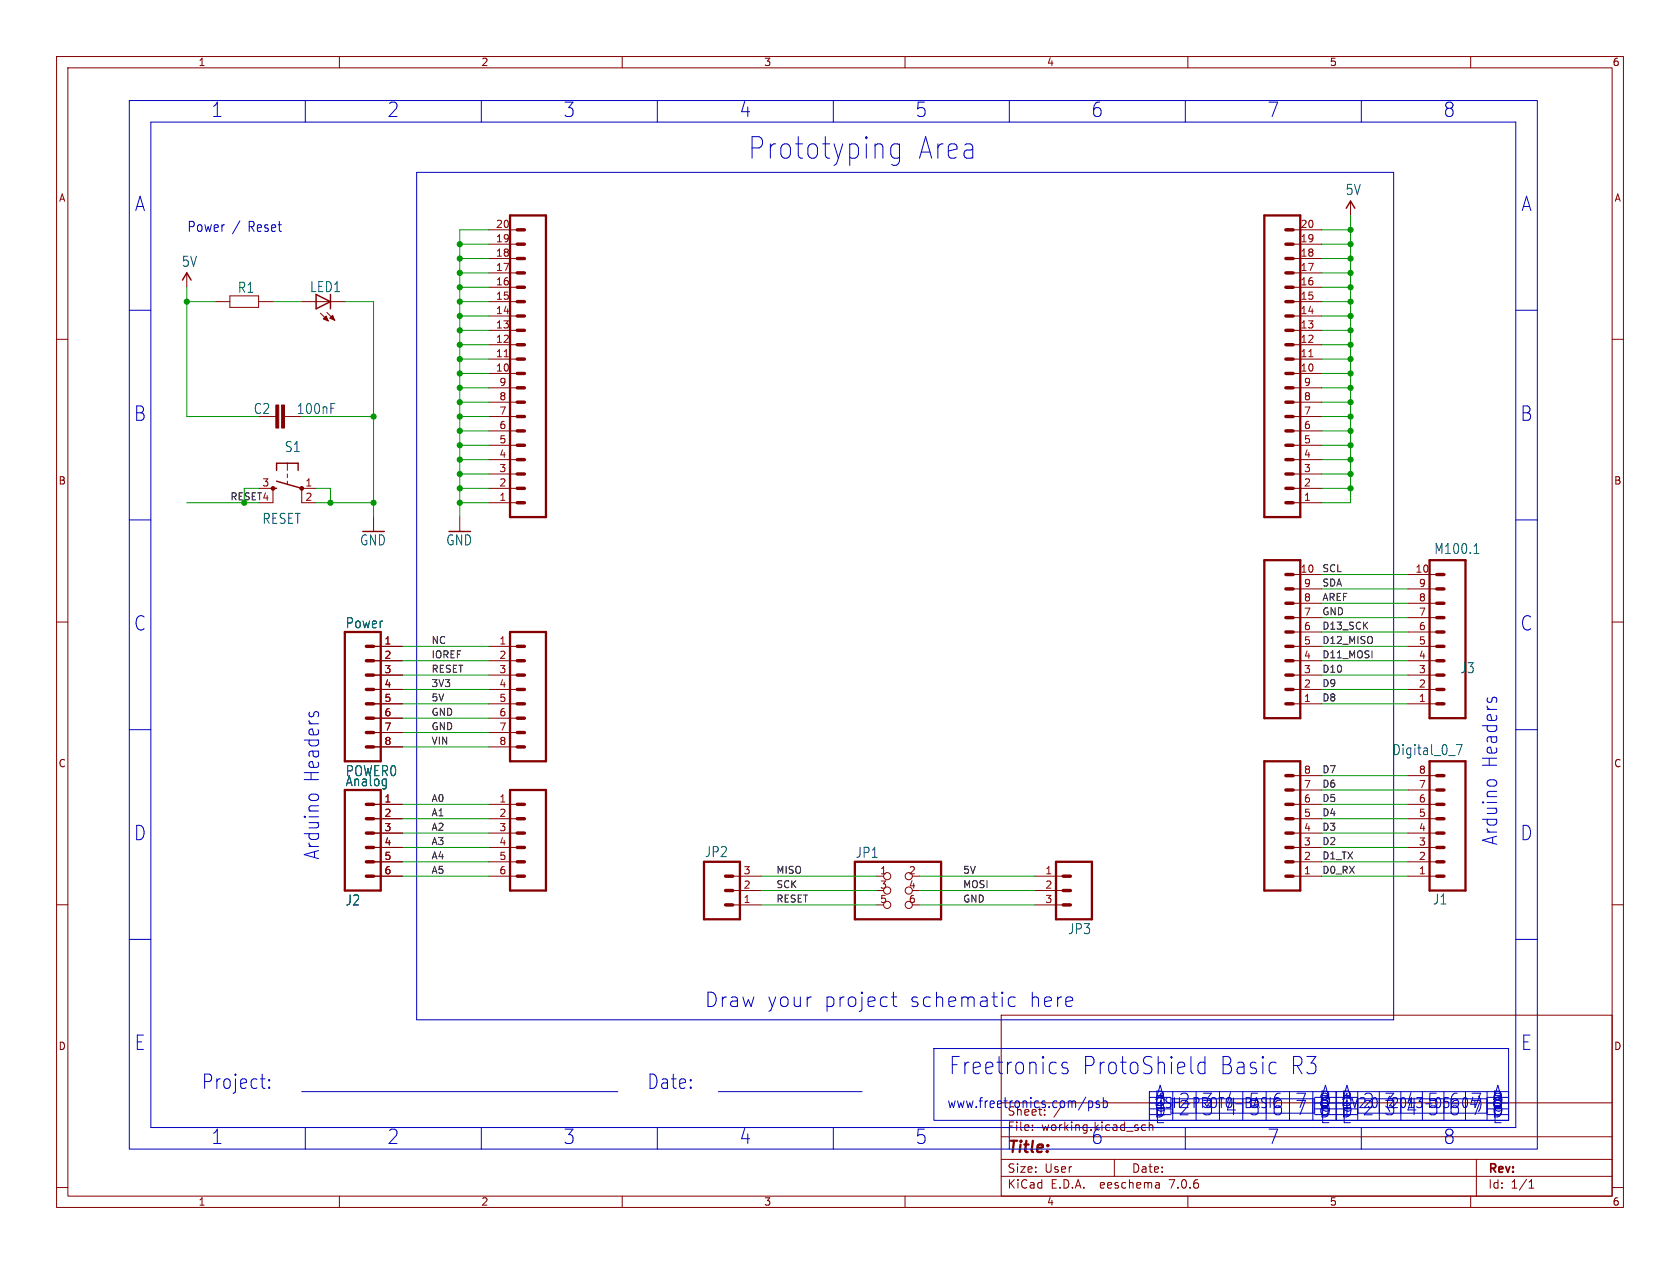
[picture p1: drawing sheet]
<svg xmlns="http://www.w3.org/2000/svg" width="297mm" height="224mm" viewBox="0 0 297 224" stroke-linecap="round" stroke-linejoin="round" font-family="sans-serif">
<g fill="none" stroke="#840000" stroke-width=".18">
<path d="M10 10h277v203.5h-277zM12 12h273v199.5h-273zM60 10v2M110 10v2M160 10v2M210 10v2M260 10v2M238.8 35.6v2.5M10 60h2M33 48.3v2.5M38.1 53.3h2.5M40.6 52.3h5.1v2.1h-5.1z"/>
<path d="M45.7 53.3h2.6M53.3 53.3h7.7M56.6 55.4l1.4 1.4M57.8 55.2l1.4 1.4M86.4 53.3h5M86.4 58.4h5M86.4 55.9h5M86.4 50.8h5M86.4 48.3h5M86.4 45.7h5M86.4 43.2h5M86.4 40.6h5"/>
<path d="M228.6 53.3h5.1M228.6 58.4h5.1M228.6 55.9h5.1M228.6 50.8h5.1M228.6 48.3h5.1M228.6 45.7h5.1M228.6 43.2h5.1M228.6 40.6h5.1M285 60h2M45.7 73.7h3.1M50.3 73.7h3M86.4 73.7h5"/>
<path d="M86.4 66h5M86.4 63.5h5M86.4 61h5M86.4 78.7h5M86.4 76.2h5M86.4 71.1h5M86.4 68.6h5M228.6 73.7h5.1M228.6 66h5.1M228.6 63.5h5.1M228.6 61h5.1M228.6 78.7h5.1"/>
<path d="M228.6 76.2h5.1M228.6 71.1h5.1M228.6 68.6h5.1M45.7 86.4h2.6v2.5h-2.6M50.8 81.9v1.3M50.8 83.8v.7M50.8 85.1v.6M55.9 86.4h-2.6v2.5h2.6M66 91.4v2.6M81.3 91.4v2.6M86.4 86.4h5M86.4 88.9h5"/>
<path d="M86.4 83.8h5M86.4 81.3h5M228.6 86.4h5.1M228.6 88.9h5.1M228.6 83.8h5.1M228.6 81.3h5.1M10 110h2M66 119.4h5.1M66 116.8h5.1M66 114.3h5.1M86.4 119.4h5M86.4 116.8h5"/>
<path d="M86.4 114.3h5M228.6 101.6h5.1M228.6 119.4h5.1M228.6 116.8h5.1M228.6 114.3h5.1M228.6 111.8h5.1M228.6 109.2h5.1M228.6 106.7h5.1M228.6 104.1h5.1M248.9 101.6h5.1M248.9 119.4h5.1M248.9 116.8h5.1"/>
<path d="M248.9 114.3h5.1M248.9 111.8h5.1M248.9 109.2h5.1M248.9 106.7h5.1M248.9 104.1h5.1M285 110h2M66 124.5h5.1M66 121.9h5.1M66 127h5.1M66 129.5h5.1M66 132.1h5.1M86.4 124.5h5"/>
<path d="M86.4 121.9h5M86.4 127h5M86.4 129.5h5M86.4 132.1h5M228.6 124.5h5.1M228.6 121.9h5.1M228.6 139.7h5.1M228.6 137.2h5.1M248.9 124.5h5.1M248.9 121.9h5.1M248.9 139.7h5.1M248.9 137.2h5.1"/>
<path d="M10 160h2M66 154.9h5.1M66 142.2h5.1M66 144.8h5.1M66 147.3h5.1M66 149.9h5.1M66 152.4h5.1M86.4 154.9h5M86.4 142.2h5M86.4 144.8h5M86.4 147.3h5M86.4 149.9h5"/>
<path d="M86.4 152.4h5M129.5 154.9h5.1M129.5 157.5h5.1M154.9 154.9h1.3M154.9 157.5h1.3M161.3 154.9h1.3M161.3 157.5h1.3M182.9 154.9h5.1M182.9 157.5h5.1M228.6 154.9h5.1M228.6 142.2h5.1M228.6 144.8h5.1"/>
<path d="M228.6 147.3h5.1M228.6 149.9h5.1M228.6 152.4h5.1M248.9 154.9h5.1M248.9 142.2h5.1M248.9 144.8h5.1M248.9 147.3h5.1M248.9 149.9h5.1M248.9 152.4h5.1M285 160h2M129.5 160h5.1M154.9 160h1.3"/>
<path d="M161.3 160h1.3M177 179.5h108v32h-108zM182.9 160h5.1M177 195h108M182.5 199.8v.1M182.5 199v.1M187.6 195.6l-1.3 2M202.5 199l-.4-.1-.3 .3v.4l.2 .2h.5M10 210h2M60 211.5v2M110 211.5v2M160 211.5v2"/>
<path d="M177 208h108M177 205h108M177 201h108M197 205v3M204.9 209.2l.1 .9M205 210l-.2 .1M205 209.5h-.2M210 211.5v2M260 211.5v2M261 205v6.5M270.3 210.1h.9M270.3 209l.4-.4v1.5"/>
<path d="M285 210h2"/>
<circle cx="156.8" cy="157.5" r=".63"/>
<circle cx="156.8" cy="154.9" r=".63"/>
<circle cx="160.7" cy="157.5" r=".63"/>
<circle cx="160.7" cy="154.9" r=".63"/>
<circle cx="156.8" cy="160" r=".63"/>
<circle cx="160.7" cy="160" r=".63"/>
</g>
<g fill="none" stroke="#840000" stroke-width=".41">
<path d="M90.2 38.1h6.3v53.3h-6.3zM223.5 38.1h6.4v53.3h-6.4zM223.5 99.1h6.4v27.9h-6.4zM252.7 99.1h6.4v27.9h-6.4zM61 111.8h6.3v22.8h-6.3zM90.2 111.8h6.3v22.8h-6.3zM61 139.7h6.3v17.8h-6.3zM90.2 139.7h6.3v17.8h-6.3zM223.5 134.6h6.4v22.9h-6.4zM252.7 134.6h6.4v22.9h-6.4zM124.5 152.4h6.3v10.2h-6.3zM151.1 152.4h15.3v10.2h-15.3z"/>
<path d="M186.7 152.4h6.3v10.2h-6.3z"/>
</g>
<g fill="none" stroke="#840000" stroke-width=".61">
<path d="M91.4 58.4h1.3M91.4 55.9h1.3M91.4 53.3h1.3M91.4 50.8h1.3M91.4 48.3h1.3M91.4 45.7h1.3M91.4 43.2h1.3M91.4 40.6h1.3M227.3 58.4h1.3M227.3 55.9h1.3M227.3 53.3h1.3M227.3 50.8h1.3"/>
<path d="M227.3 48.3h1.3M227.3 45.7h1.3M227.3 43.2h1.3M227.3 40.6h1.3M91.4 78.7h1.3M91.4 76.2h1.3M91.4 73.7h1.3M91.4 71.1h1.3M91.4 68.6h1.3M91.4 66h1.3M91.4 63.5h1.3M91.4 61h1.3"/>
<path d="M227.3 78.7h1.3M227.3 76.2h1.3M227.3 73.7h1.3M227.3 71.1h1.3M227.3 68.6h1.3M227.3 66h1.3M227.3 63.5h1.3M227.3 61h1.3M91.4 88.9h1.3M91.4 86.4h1.3M91.4 83.8h1.3M91.4 81.3h1.3"/>
<path d="M227.3 88.9h1.3M227.3 86.4h1.3M227.3 83.8h1.3M227.3 81.3h1.3M64.8 119.4h1.2M64.8 116.8h1.2M64.8 114.3h1.2M91.4 119.4h1.3M91.4 116.8h1.3M91.4 114.3h1.3M227.3 119.4h1.3M227.3 116.8h1.3"/>
<path d="M227.3 114.3h1.3M227.3 111.8h1.3M227.3 109.2h1.3M227.3 106.7h1.3M227.3 104.1h1.3M227.3 101.6h1.3M254 119.4h1.3M254 116.8h1.3M254 114.3h1.3M254 111.8h1.3M254 109.2h1.3M254 106.7h1.3"/>
<path d="M254 104.1h1.3M254 101.6h1.3M64.8 124.5h1.2M64.8 121.9h1.2M64.8 127h1.2M64.8 129.5h1.2M64.8 132.1h1.2M91.4 124.5h1.3M91.4 121.9h1.3M91.4 127h1.3M91.4 129.5h1.3M91.4 132.1h1.3"/>
<path d="M227.3 124.5h1.3M227.3 121.9h1.3M227.3 139.7h1.3M227.3 137.2h1.3M254 124.5h1.3M254 121.9h1.3M254 139.7h1.3M254 137.2h1.3M64.8 154.9h1.2M64.8 142.2h1.2M64.8 144.8h1.2M64.8 147.3h1.2"/>
<path d="M64.8 149.9h1.2M64.8 152.4h1.2M91.4 154.9h1.3M91.4 142.2h1.3M91.4 144.8h1.3M91.4 147.3h1.3M91.4 149.9h1.3M91.4 152.4h1.3M128.3 154.9h1.2M128.3 157.5h1.2M188 154.9h1.2M188 157.5h1.2"/>
<path d="M227.3 154.9h1.3M227.3 142.2h1.3M227.3 144.8h1.3M227.3 147.3h1.3M227.3 149.9h1.3M227.3 152.4h1.3M254 154.9h1.3M254 142.2h1.3M254 144.8h1.3M254 147.3h1.3M254 149.9h1.3M254 152.4h1.3"/>
<path d="M128.3 160h1.2M188 160h1.2"/>
</g>
<path d="M238 36.8l.8-1.2 .7 1.2M32.3 49.5l.7-1.2 .8 1.2M55.9 52.1l2.5 1.2-2.5 1.3zM58.4 52.1v2.5M48.3 86.4h.6M48.9 85.1l4.4 1.3M48.9 83.2v-1.3h3.8v1.3" fill="none" stroke="#840000" stroke-width=".25"/>
<g fill="#840000" stroke="#840000" stroke-width=".18">
<path d="M49.8 71.6h.5v4.1h-.5z"/>
<path d="M48.8 71.6h.5v4.1h-.5z"/>
<path d="M57.7 55.9l.3 .9-.9-.4z"/>
<path d="M58.3 56.3l.5-.5 .4 .8z"/>
<circle cx="53.3" cy="86.4" r=".33"/>
<circle cx="48.3" cy="86.4" r=".33"/>
</g>
<path d="M58.5 71.3h.7M260.6 97.9h.9M260.9 96.4l.1-.3v1.8M257.5 131.7h1l-.7 1.7" fill="none" stroke="#006464" stroke-width=".18"/>
<path d="M89.1 63.1h.8M231.4 63.1h.7" fill="none" stroke="#a90000" stroke-width=".18"/>
<g fill="none" stroke="#0000c2" stroke-width=".18">
<path d="M22.9 17.8h248.9v185.4h-248.9zM54 17.8v3.8M85.1 17.8v3.8M116.2 17.8v3.8M147.3 17.8v3.8M178.4 17.8v3.8M209.5 17.8v3.8M240.7 17.8v3.8M26.7 21.6h241.3v177.8h-241.3zM73.7 30.5h172.7v149.8h-172.7zM159 25.4v3.1a.86 .86 0 0 1-1.4 .6M159 25.6l-.3-.2h-.6l-.5 .4-.1 .4v1.1l.3 .5 .3 .2h.6l.3-.2"/>
<path d="M22.9 54.9h3.8M268 54.9h3.8M22.9 91.9h3.8M268 91.9h3.8M22.9 129h3.8M54.8 125.9l-.2 .2M55.5 126.1a.44 .44 0 0 1 .4-.3 .44 .44 0 0 1 .4 .3M262.9 138.3l.5-.4h.7l.5 .4M263 123.4l-.1 .2M263.8 123.6a.44 .44 0 0 1 .4-.3 .44 .44 0 0 1 .4 .3M268 129h3.8M54.6 140.8l.5-.4h.7l.5 .4"/>
<path d="M22.9 166.1h3.8M157.6 176.3h.9M157.9 175.5v2.1l.2 .3 .4 .1M179.5 176.4l-.8-.1-.4 .5v.7l.2 .4 .2 .1 .8-.1M268 166.1h3.8M46 190.8h.9M46.7 192.5h.2M47.6 192.2l.1 .2-.1 .1M47.6 192.2l-.1 .2 .1 .1M47.6 190.9v.2M47.6 192.2v.3M47.6 190.9l.1 .1-.1 .1"/>
<path d="M47.6 190.9l-.1 .1 .1 .1M53.3 193h55.9M54 199.4v3.8M85.1 199.4v3.8M116.2 199.4v3.8M127 193h25.4M147.3 199.4v3.8M165.1 185.4h101.6v12.7h-101.6zM178.4 199.4v3.8M188.7 188l-.6-.2a.53 .53 0 0 0-.4 .5 .53 .53 0 0 0 .4 .6h.4a.53 .53 0 0 1 .3 .5 .53 .53 0 0 1-.3 .5h-.5l-.3-.2M192 194l-1.3 2.3M192.5 194.7v1.8"/>
<path d="M192.5 194.8l.4-.1 .3 .3v.5l-.2 .3h-.5M194.3 194.8l-.3-.1a.31 .31 0 0 0-.2 .3 .31 .31 0 0 0 .2 .3h.2a.31 .31 0 0 1 .2 .3 .31 .31 0 0 1-.2 .3l-.4-.1M195 194.8l.5-.1 .3 .3v.5l-.2 .3h-.6M195 194.1v1.8M203.2 193h33v5.1h-33zM207 194.3h25.4M207 196.8h25.4M209.5 199.4v3.8M213 188l-.2-.2h-.5l-.3 .2-.2 .4v.9l.2 .4 .3 .2h.5l.2-.2M213 186.8v3.1M219.7 193v3.8M222.3 193.3h-1.1l-.1 1.2"/>
<path d="M223.8 194.3v3.8M228 193v3.8M229.3 193.3h1.5l-1 2.6M236.2 193h30.5v5.1h-30.5zM240 194.3h22.9M240 196.8h22.9M240.7 199.4v3.8M243.8 194.3v3.8M250.4 194.1h1l-.5 .7"/>
</g>
<g fill="none" stroke="#009600" stroke-width=".18">
<path d="M238.8 38.1v50.8h-5.1M33 50.8v22.9h12.7M33 53.3h5.1M48.3 53.3h5M61 53.3h5v38.1M81.3 58.4h5.1M81.3 43.2h5.1M81.3 45.7h5.1M81.3 53.3h5.1M81.3 55.9h5.1M81.3 50.8h5.1M81.3 48.3h5.1"/>
<path d="M86.4 40.6h-5.1v50.8M233.7 58.4h5.1M233.7 43.2h5.1M233.7 45.7h5.1M233.7 40.6h5.1M233.7 53.3h5.1M233.7 55.9h5.1M233.7 50.8h5.1M233.7 48.3h5.1M53.3 73.7h12.7M81.3 78.7h5.1M81.3 73.7h5.1"/>
<path d="M81.3 71.1h5.1M81.3 68.6h5.1M81.3 66h5.1M81.3 76.2h5.1M81.3 61h5.1M81.3 63.5h5.1M233.7 78.7h5.1M233.7 73.7h5.1M233.7 71.1h5.1M233.7 68.6h5.1M233.7 66h5.1M233.7 76.2h5.1"/>
<path d="M233.7 61h5.1M233.7 63.5h5.1M45.7 86.4h-2.5v2.5h-10.2M55.9 86.4h2.5v2.5M55.9 88.9h10.1M81.3 86.4h5.1M81.3 88.9h5.1M81.3 83.8h5.1M81.3 81.3h5.1M233.7 86.4h5.1M233.7 83.8h5.1M233.7 81.3h5.1"/>
<path d="M71.1 119.4h15.3M71.1 116.8h15.3M71.1 114.3h15.3M233.7 106.7h15.2M233.7 119.4h15.2M233.7 116.8h15.2M233.7 109.2h15.2M233.7 114.3h15.2M233.7 111.8h15.2M233.7 104.1h15.2M233.7 101.6h15.2M71.1 121.9h15.3"/>
<path d="M71.1 124.5h15.3M71.1 127h15.3M71.1 132.1h15.3M71.1 129.5h15.3M233.7 139.7h15.2M233.7 121.9h15.2M233.7 137.2h15.2M233.7 124.5h15.2M71.1 142.2h15.3M71.1 154.9h15.3M71.1 152.4h15.3M71.1 147.3h15.3"/>
<path d="M71.1 149.9h15.3M71.1 144.8h15.3M134.6 154.9h20.3M134.6 157.5h20.3M162.6 154.9h20.3M162.6 157.5h20.3M233.7 142.2h15.2M233.7 154.9h15.2M233.7 152.4h15.2M233.7 147.3h15.2M233.7 149.9h15.2M233.7 144.8h15.2"/>
<path d="M134.6 160h20.3M162.6 160h20.3"/>
</g>
<g fill="#009600" stroke="#009600" stroke-width=".18">
<circle cx="81.3" cy="58.4" r=".46"/>
<circle cx="81.3" cy="55.9" r=".46"/>
<circle cx="81.3" cy="73.7" r=".46"/>
<circle cx="81.3" cy="71.1" r=".46"/>
<circle cx="81.3" cy="68.6" r=".46"/>
<circle cx="81.3" cy="66" r=".46"/>
<circle cx="81.3" cy="76.2" r=".46"/>
<circle cx="81.3" cy="78.7" r=".46"/>
<circle cx="81.3" cy="63.5" r=".46"/>
<circle cx="81.3" cy="53.3" r=".46"/>
<circle cx="238.8" cy="45.7" r=".46"/>
<circle cx="238.8" cy="43.2" r=".46"/>
<circle cx="238.8" cy="40.6" r=".46"/>
<circle cx="81.3" cy="48.3" r=".46"/>
<circle cx="81.3" cy="43.2" r=".46"/>
<circle cx="81.3" cy="45.7" r=".46"/>
<circle cx="81.3" cy="61" r=".46"/>
<circle cx="33" cy="53.3" r=".46"/>
<circle cx="81.3" cy="50.8" r=".46"/>
<circle cx="43.2" cy="88.9" r=".46"/>
<circle cx="81.3" cy="88.9" r=".46"/>
<circle cx="81.3" cy="86.4" r=".46"/>
<circle cx="66" cy="73.7" r=".46"/>
<circle cx="66" cy="88.9" r=".46"/>
<circle cx="81.3" cy="81.3" r=".46"/>
<circle cx="81.3" cy="83.8" r=".46"/>
<circle cx="58.4" cy="88.9" r=".46"/>
<circle cx="238.8" cy="76.2" r=".46"/>
<circle cx="238.8" cy="78.7" r=".46"/>
<circle cx="238.8" cy="73.7" r=".46"/>
<circle cx="238.8" cy="86.4" r=".46"/>
<circle cx="238.8" cy="83.8" r=".46"/>
<circle cx="238.8" cy="81.3" r=".46"/>
<circle cx="238.8" cy="66" r=".46"/>
<circle cx="238.8" cy="53.3" r=".46"/>
<circle cx="238.8" cy="55.9" r=".46"/>
<circle cx="238.8" cy="48.3" r=".46"/>
<circle cx="238.8" cy="50.8" r=".46"/>
<circle cx="238.8" cy="58.4" r=".46"/>
<circle cx="238.8" cy="61" r=".46"/>
<circle cx="238.8" cy="63.5" r=".46"/>
<circle cx="238.8" cy="71.1" r=".46"/>
<circle cx="238.8" cy="68.6" r=".46"/>
</g>
<g font-size="5.3" fill="#0000c2">
<text x="132.1" y="28.5">Prototyping</text>
<text x="162" y="28.5">Area</text>
</g>
<g font-size="4.2" fill="#0000c2">
<text x="167.6" y="190.3">Freetronics</text>
<text x="191.1" y="190.3">ProtoShield</text>
<text x="215.4" y="190.3">Basic</text>
<text x="227.8" y="190.3">R3</text>
</g>
<g font-size="3.5" fill="#0000c2">
<text x="37.3" y="20.9">1</text>
<text x="68.4" y="20.9">2</text>
<text x="99.6" y="20.9">3</text>
<text x="130.7" y="20.9">4</text>
<text x="161.8" y="20.9">5</text>
<text x="192.9" y="20.9">6</text>
<text x="224" y="20.9">7</text>
<text x="255.1" y="20.9">8</text>
<text x="23.8" y="37.6">A</text>
<text x="268.9" y="37.6">A</text>
<text x="23.6" y="74.7">B</text>
<text x="268.7" y="74.7">B</text>
<text x="23.6" y="111.7">C</text>
<text x="268.7" y="111.7">C</text>
<text x="264.9" y="135.9" transform="rotate(-90 264.9 135.9)">Headers</text>
<text x="56.6" y="138.5" transform="rotate(-90 56.6 138.5)">Headers</text>
<text x="23.6" y="148.8">D</text>
<text x="264.9" y="149.6" transform="rotate(-90 264.9 149.6)">Arduino</text>
<text x="268.7" y="148.8">D</text>
<text x="56.6" y="152.2" transform="rotate(-90 56.6 152.2)">Arduino</text>
<text x="124.5" y="178.3">Draw</text>
<text x="135.4" y="178.3">your</text>
<text x="145.4" y="178.3">project</text>
<text x="160.5" y="178.3">schematic</text>
<text x="181.6" y="178.3">here</text>
<text x="23.7" y="185.9">E</text>
<text x="268.8" y="185.9">E</text>
<text x="35.6" y="192.8">Project:</text>
<text x="114.3" y="192.8">Date:</text>
<text x="204" y="195.8">B</text>
<text x="204.1" y="194.8">A</text>
<text x="204.2" y="197.5">1</text>
<text x="204.2" y="196.2">1</text>
<text x="208.3" y="196.2">2</text>
<text x="208.3" y="197.5">2</text>
<text x="212.4" y="196.2">3</text>
<text x="212.4" y="197.5">3</text>
<text x="216.6" y="197.5">4</text>
<text x="216.6" y="196.2">4</text>
<text x="220.7" y="197.5">5</text>
<text x="224.8" y="196.2">6</text>
<text x="228.9" y="197.5">7</text>
<text x="233.1" y="196.2">8</text>
<text x="233.1" y="197.5">8</text>
<text x="233.2" y="195.8">B</text>
<text x="233.2" y="197.8">D</text>
<text x="233.3" y="194.8">A</text>
<text x="237" y="195.8">B</text>
<text x="237" y="197.8">D</text>
<text x="237" y="197.5">1</text>
<text x="237" y="196.2">1</text>
<text x="237.1" y="194.8">A</text>
<text x="240.8" y="196.2">2</text>
<text x="240.8" y="197.5">2</text>
<text x="244.7" y="196.2">3</text>
<text x="248.5" y="197.5">4</text>
<text x="248.5" y="196.2">4</text>
<text x="252.3" y="197.5">5</text>
<text x="252.3" y="196.2">5</text>
<text x="256.1" y="197.5">6</text>
<text x="256.1" y="196.2">6</text>
<text x="259.9" y="197.5">7</text>
<text x="259.9" y="196.2">7</text>
<text x="263.7" y="195.8">B</text>
<text x="263.7" y="197.5">8</text>
<text x="263.8" y="194.8">A</text>
<text x="37.3" y="202.5">1</text>
<text x="68.4" y="202.5">2</text>
<text x="99.6" y="202.5">3</text>
<text x="130.7" y="202.5">4</text>
<text x="161.8" y="202.5">5</text>
<text x="192.9" y="202.5">6</text>
<text x="204.1" y="198.9">E</text>
<text x="224" y="202.5">7</text>
<text x="255.1" y="202.5">8</text>
<text x="263.8" y="198.9">E</text>
</g>
<text font-size="2.8" fill="#840000" x="178" y="204.4">Title:</text>
<g font-size="2.5" fill="#006464">
<text x="237.8" y="34.7">5V</text>
<text x="32.1" y="47.4">5V</text>
<text x="42" y="52">R1</text>
<text x="54.7" y="51.9">LED1</text>
<text x="44.8" y="73.4">C2</text>
<text x="52.4" y="73.4">100nF</text>
<text x="50.3" y="80.2">S1</text>
<text x="46.3" y="92.9">RESET</text>
<text x="63.6" y="96.7">GND</text>
<text x="78.8" y="96.7">GND</text>
<text x="253.5" y="98.2">M100.1</text>
<text x="61" y="111.3">Power</text>
<text x="258.1" y="119.3">J3</text>
<text x="61" y="137.5">POWER0</text>
<text x="246.1" y="133.7">Digital_0_7</text>
<text x="61" y="139.3">Analog</text>
<text x="124.5" y="151.8">JP2</text>
<text x="151.2" y="151.9">JP1</text>
<text x="61" y="160.3">J2</text>
<text x="253.2" y="160.2">J1</text>
<text x="188.7" y="165.4">JP3</text>
</g>
<g font-size="2.5" fill="#0000c2">
<text x="33" y="41.2">Power</text>
<text x="41" y="41.2">/</text>
<text x="43.9" y="41.2">Reset</text>
<text x="167.4" y="196.1">www.freetronics.com/psb</text>
<text x="205.7" y="196.1">SH-PROTO-BASIC</text>
</g>
<g font-size="2.1" fill="#0000c2">
<text x="178" y="197.5">Sheet:</text>
<text x="186.2" y="197.5">/</text>
</g>
<g font-size="2.1" fill="#840000">
<text x="178" y="200.2">File:</text>
<text x="184.1" y="200.2">working.kicad_sch</text>
<text x="178" y="207.6">Size:</text>
<text x="184.7" y="207.6">User</text>
<text x="200" y="207.6">Date:</text>
<text x="263" y="207.8">Rev:</text>
<text x="178" y="210.4">KiCad</text>
<text x="185.7" y="210.4">E.D.A.</text>
<text x="194.6" y="210.4">eeschema</text>
<text x="207" y="210.4">7.0.6</text>
<text x="263" y="210.4">Id:</text>
<text x="267.1" y="210.4">1/1</text>
</g>
<g font-size="1.8" fill="#840000">
<text x="35" y="11.9">1</text>
<text x="85" y="11.9">2</text>
<text x="135" y="11.9">3</text>
<text x="185" y="11.9">4</text>
<text x="235" y="11.9">5</text>
<text x="285" y="11.9">6</text>
<text x="10.3" y="35.9">A</text>
<text x="285.3" y="35.9">A</text>
<text x="10.3" y="85.9">B</text>
<text x="285.3" y="85.9">B</text>
<text x="10.3" y="135.9">C</text>
<text x="285.3" y="135.9">C</text>
<text x="10.3" y="185.9">D</text>
<text x="285.3" y="185.9">D</text>
<text x="35" y="213.4">1</text>
<text x="85" y="213.4">2</text>
<text x="135" y="213.4">3</text>
<text x="185" y="213.4">4</text>
<text x="235" y="213.4">5</text>
<text x="285" y="213.4">6</text>
</g>
<g font-size="1.8" fill="#a90000">
<text x="87.6" y="40.4">20</text>
<text x="229.8" y="40.4">20</text>
<text x="87.6" y="45.5">18</text>
<text x="87.6" y="42.9">19</text>
<text x="229.8" y="45.5">18</text>
<text x="229.8" y="42.9">19</text>
<text x="87.6" y="53.1">15</text>
<text x="87.6" y="50.5">16</text>
<text x="87.6" y="48">17</text>
<text x="229.8" y="53.1">15</text>
<text x="229.8" y="50.5">16</text>
<text x="229.8" y="48">17</text>
<text x="87.6" y="58.2">13</text>
<text x="87.6" y="55.6">14</text>
<text x="229.8" y="58.2">13</text>
<text x="229.8" y="55.6">14</text>
<text x="87.6" y="65.8">10</text>
<text x="87.6" y="63.2">11</text>
<text x="87.6" y="60.7">12</text>
<text x="229.8" y="65.8">10</text>
<text x="229.8" y="63.2">11</text>
<text x="229.8" y="60.7">12</text>
<text x="88.2" y="70.9">8</text>
<text x="88.2" y="68.3">9</text>
<text x="230.4" y="70.9">8</text>
<text x="230.4" y="68.3">9</text>
<text x="88.2" y="75.9">6</text>
<text x="88.2" y="73.4">7</text>
<text x="230.4" y="75.9">6</text>
<text x="230.4" y="73.4">7</text>
<text x="88.2" y="83.6">3</text>
<text x="88.2" y="81">4</text>
<text x="88.2" y="78.5">5</text>
<text x="230.4" y="83.6">3</text>
<text x="230.4" y="81">4</text>
<text x="230.4" y="78.5">5</text>
<text x="46.3" y="86.1">3</text>
<text x="53.9" y="86.1">1</text>
<text x="53.9" y="88.6">2</text>
<text x="88.2" y="88.6">1</text>
<text x="88.2" y="86.1">2</text>
<text x="230.4" y="88.6">1</text>
<text x="230.4" y="86.1">2</text>
<text x="229.8" y="101.3">10</text>
<text x="250.1" y="101.3">10</text>
<text x="230.4" y="106.4">8</text>
<text x="230.4" y="103.9">9</text>
<text x="250.8" y="106.4">8</text>
<text x="250.8" y="103.9">9</text>
<text x="230.4" y="111.5">6</text>
<text x="230.4" y="109">7</text>
<text x="250.8" y="111.5">6</text>
<text x="250.8" y="109">7</text>
<text x="67.9" y="114">1</text>
<text x="67.9" y="116.6">2</text>
<text x="67.9" y="119.1">3</text>
<text x="88.2" y="114">1</text>
<text x="88.2" y="116.6">2</text>
<text x="88.2" y="119.1">3</text>
<text x="230.4" y="119.1">3</text>
<text x="230.4" y="116.6">4</text>
<text x="230.4" y="114">5</text>
<text x="250.8" y="119.1">3</text>
<text x="250.8" y="116.6">4</text>
<text x="250.8" y="114">5</text>
<text x="67.9" y="121.7">4</text>
<text x="67.9" y="124.2">5</text>
<text x="88.2" y="121.7">4</text>
<text x="88.2" y="124.2">5</text>
<text x="230.4" y="124.2">1</text>
<text x="230.4" y="121.7">2</text>
<text x="250.8" y="124.2">1</text>
<text x="250.8" y="121.7">2</text>
<text x="67.9" y="126.7">6</text>
<text x="67.9" y="129.3">7</text>
<text x="67.9" y="131.8">8</text>
<text x="88.2" y="126.7">6</text>
<text x="88.2" y="129.3">7</text>
<text x="88.2" y="131.8">8</text>
<text x="230.4" y="136.9">8</text>
<text x="250.8" y="136.9">8</text>
<text x="67.9" y="142">1</text>
<text x="88.2" y="142">1</text>
<text x="230.4" y="142">6</text>
<text x="230.4" y="139.4">7</text>
<text x="250.8" y="142">6</text>
<text x="250.8" y="139.4">7</text>
<text x="67.9" y="144.5">2</text>
<text x="67.9" y="147.1">3</text>
<text x="67.9" y="149.6">4</text>
<text x="88.2" y="144.5">2</text>
<text x="88.2" y="147.1">3</text>
<text x="88.2" y="149.6">4</text>
<text x="230.4" y="149.6">3</text>
<text x="230.4" y="147.1">4</text>
<text x="230.4" y="144.5">5</text>
<text x="250.8" y="149.6">3</text>
<text x="250.8" y="147.1">4</text>
<text x="250.8" y="144.5">5</text>
<text x="67.9" y="152.1">5</text>
<text x="67.9" y="154.7">6</text>
<text x="88.2" y="152.1">5</text>
<text x="88.2" y="154.7">6</text>
<text x="131.4" y="154.7">3</text>
<text x="155.5" y="154.7">1</text>
<text x="160.6" y="154.7">2</text>
<text x="184.7" y="154.7">1</text>
<text x="230.4" y="154.7">1</text>
<text x="230.4" y="152.1">2</text>
<text x="250.8" y="154.7">1</text>
<text x="250.8" y="152.1">2</text>
<text x="131.4" y="159.8">1</text>
<text x="131.4" y="157.2">2</text>
<text x="155.5" y="157.2">3</text>
<text x="155.5" y="159.8">5</text>
<text x="160.6" y="157.2">4</text>
<text x="160.6" y="159.8">6</text>
<text x="184.7" y="157.2">2</text>
<text x="184.7" y="159.8">3</text>
</g>
<text font-size="1.7" fill="#009600" x="40.6" y="88.6">RESET4</text>
<g font-size="1.7" fill="#0f0f0f">
<text x="233.7" y="101.3">SCL</text>
<text x="233.7" y="103.8">SDA</text>
<text x="233.7" y="106.3">AREF</text>
<text x="76.2" y="114">NC</text>
<text x="233.7" y="111.4">D13_SCK</text>
<text x="233.7" y="108.9">GND</text>
<text x="233.7" y="114">D12_MISO</text>
<text x="76.2" y="119">RESET</text>
<text x="76.2" y="116.5">IOREF</text>
<text x="233.7" y="119">D10</text>
<text x="233.7" y="116.5">D11_MOSI</text>
<text x="76.2" y="124.1">5V</text>
<text x="76.2" y="121.6">3V3</text>
<text x="233.7" y="121.6">D9</text>
<text x="233.7" y="124.1">D8</text>
<text x="76.2" y="126.7">GND</text>
<text x="76.2" y="129.2">GND</text>
<text x="76.2" y="131.7">VIN</text>
<text x="233.7" y="136.8">D7</text>
<text x="76.2" y="141.9">A0</text>
<text x="233.7" y="141.9">D5</text>
<text x="233.7" y="139.4">D6</text>
<text x="76.2" y="149.5">A3</text>
<text x="76.2" y="144.4">A1</text>
<text x="76.2" y="147">A2</text>
<text x="233.7" y="149.5">D2</text>
<text x="233.7" y="147">D3</text>
<text x="233.7" y="144.4">D4</text>
<text x="76.2" y="152.1">A4</text>
<text x="76.2" y="154.6">A5</text>
<text x="137.2" y="154.6">MISO</text>
<text x="170.2" y="154.6">5V</text>
<text x="233.7" y="154.6">D0_RX</text>
<text x="233.7" y="152.1">D1_TX</text>
<text x="137.2" y="159.7">RESET</text>
<text x="137.2" y="157.1">SCK</text>
<text x="170.2" y="157.1">MOSI</text>
<text x="170.2" y="159.7">GND</text>
</g>
</svg>
